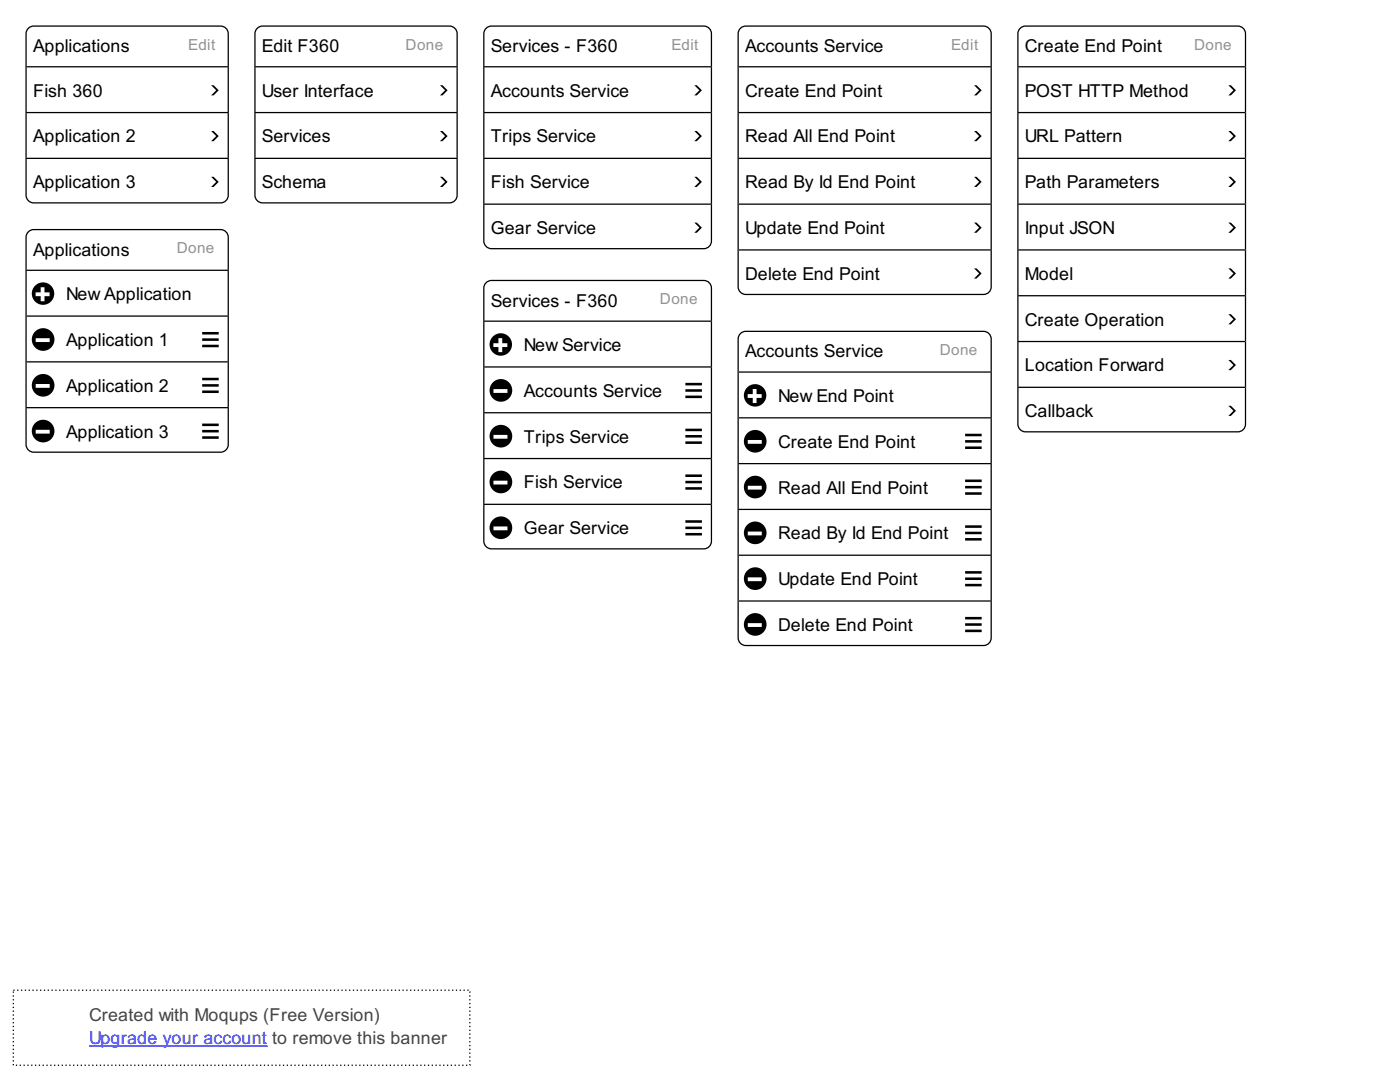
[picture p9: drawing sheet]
<svg xmlns="http://www.w3.org/2000/svg" width="612mm" height="471mm" viewBox="0 0 612 471" stroke-linecap="round" stroke-linejoin="round" font-family="sans-serif">
<path d="M12.4 12.4l1-.7 1.3-.3h81.7a3.3 3.3 0 0 1 3.3 3.3v70.6a3.3 3.3 0 0 1-3.3 3.3h-81.7a3.3 3.3 0 0 1-3.3-3.3v-70.6l.3-1.3z" fill="none" stroke="#000" stroke-width=".56"/>
<path d="M11.4 29.2h88.3z" fill="#fff"/>
<path d="M11.4 29.2h88.3" fill="none" stroke="#000" stroke-width=".56"/>
<path d="M92.2 37.2h1.1l2.3 2.2-2.3 2.3h-1.1l2.3-2.3z" fill="#000"/>
<path d="M11.4 49.2h88.3z" fill="#fff"/>
<path d="M11.4 49.2h88.3" fill="none" stroke="#000" stroke-width=".56"/>
<path d="M92.2 57.2h1.1l2.3 2.2-2.3 2.3h-1.1l2.3-2.3z" fill="#000"/>
<path d="M11.4 69.2h88.3z" fill="#fff"/>
<path d="M11.4 69.2h88.3" fill="none" stroke="#000" stroke-width=".56"/>
<path d="M92.2 77.2h1.1l2.3 2.3-2.3 2.2h-1.1l2.3-2.2z" fill="#000"/>
<path d="M12.4 101.3l1-.8 1.3-.2h81.7a3.3 3.3 0 0 1 3.3 3.3v90.6a3.3 3.3 0 0 1-3.3 3.3h-81.7a3.3 3.3 0 0 1-3.3-3.3v-90.6l.3-1.3z" fill="#fff"/>
<path d="M12.4 101.3l1-.8 1.3-.2h81.7a3.3 3.3 0 0 1 3.3 3.3v90.6a3.3 3.3 0 0 1-3.3 3.3h-81.7a3.3 3.3 0 0 1-3.3-3.3v-90.6l.3-1.3z" fill="none" stroke="#000" stroke-width=".56"/>
<path d="M11.4 118.1h88.3z" fill="#fff"/>
<path d="M11.4 118.1h88.3" fill="none" stroke="#000" stroke-width=".56"/>
<path d="M13.9 128.3a4.9 4.9 0 0 0 9.8 0 4.9 4.9 0 0 0-9.8 0zM17.8 125.5h1.6v2.2h2.3v1.7h-2.3v2.2h-1.6v-2.2h-2.2v-1.7h2.2z" fill="#000"/>
<path d="M11.4 138.1h88.3z" fill="#fff"/>
<path d="M11.4 138.1h88.3" fill="none" stroke="#000" stroke-width=".56"/>
<g fill="#000">
<path d="M13.9 148.3a5 5 0 0 0 9.9 0 5 5 0 0 0-9.9 0zM15.6 147.7h6.1v1.7h-6.1z"/>
<path d="M88.3 145h7.3v1.1h-7.3zM88.3 147.8v1.1h7.3v-1.1zM88.3 150.6v1.1h7.3v-1.1z"/>
</g>
<path d="M11.4 158.1h88.3z" fill="#fff"/>
<path d="M11.4 158.1h88.3" fill="none" stroke="#000" stroke-width=".56"/>
<g fill="#000">
<path d="M13.9 168.3a5 5 0 0 0 9.9 0 5 5 0 0 0-9.9 0zM15.6 167.7h6.1v1.7h-6.1z"/>
<path d="M88.3 165h7.3v1.1h-7.3zM88.3 167.8v1.1h7.3v-1.1zM88.3 170.6v1.1h7.3v-1.1z"/>
</g>
<path d="M11.4 178.1h88.3z" fill="#fff"/>
<path d="M11.4 178.1h88.3" fill="none" stroke="#000" stroke-width=".56"/>
<g fill="#000">
<path d="M13.9 188.3a5 5 0 0 0 9.9 0 5 5 0 0 0-9.9 0zM15.6 187.7h6.1v1.7h-6.1z"/>
<path d="M88.3 185h7.3v1.1h-7.3zM88.3 187.8v1.1h7.3v-1.1zM88.3 190.6v1.1h7.3v-1.1z"/>
</g>
<path d="M112.4 12.4l1-.7 1.3-.3h81.7a3.3 3.3 0 0 1 3.3 3.3v70.6a3.3 3.3 0 0 1-3.3 3.3h-81.7a3.3 3.3 0 0 1-3.3-3.3v-70.6l.3-1.3z" fill="#fff"/>
<path d="M112.4 12.4l1-.7 1.3-.3h81.7a3.3 3.3 0 0 1 3.3 3.3v70.6a3.3 3.3 0 0 1-3.3 3.3h-81.7a3.3 3.3 0 0 1-3.3-3.3v-70.6l.3-1.3z" fill="none" stroke="#000" stroke-width=".56"/>
<path d="M111.4 29.2h88.3z" fill="#fff"/>
<path d="M111.4 29.2h88.3" fill="none" stroke="#000" stroke-width=".56"/>
<path d="M192.3 37.2h1l2.3 2.2-2.3 2.3h-1.1l2.3-2.3z" fill="#000"/>
<path d="M111.4 49.2h88.3z" fill="#fff"/>
<path d="M111.4 49.2h88.3" fill="none" stroke="#000" stroke-width=".56"/>
<path d="M192.3 57.2h1l2.3 2.2-2.3 2.3h-1.1l2.3-2.3z" fill="#000"/>
<path d="M111.4 69.2h88.3z" fill="#fff"/>
<path d="M111.4 69.2h88.3" fill="none" stroke="#000" stroke-width=".56"/>
<path d="M192.3 77.2h1l2.3 2.3-2.3 2.2h-1.1l2.3-2.2z" fill="#000"/>
<path d="M212.4 12.4l1-.7 1.3-.3h92.8a3.3 3.3 0 0 1 3.4 3.3v90.6a3.3 3.3 0 0 1-3.4 3.3h-92.8a3.3 3.3 0 0 1-3.3-3.3v-90.6l.3-1.3z" fill="#fff"/>
<path d="M212.4 12.4l1-.7 1.3-.3h92.8a3.3 3.3 0 0 1 3.4 3.3v90.6a3.3 3.3 0 0 1-3.4 3.3h-92.8a3.3 3.3 0 0 1-3.3-3.3v-90.6l.3-1.3z" fill="none" stroke="#000" stroke-width=".56"/>
<path d="M211.4 29.2h99.5z" fill="#fff"/>
<path d="M211.4 29.2h99.5" fill="none" stroke="#000" stroke-width=".56"/>
<path d="M303.4 37.2h1.1l2.2 2.2-2.2 2.3h-1.1l2.2-2.3z" fill="#000"/>
<path d="M211.4 49.2h99.5z" fill="#fff"/>
<path d="M211.4 49.2h99.5" fill="none" stroke="#000" stroke-width=".56"/>
<path d="M303.4 57.2h1.1l2.2 2.2-2.2 2.3h-1.1l2.2-2.3z" fill="#000"/>
<path d="M211.4 69.2h99.5z" fill="#fff"/>
<path d="M211.4 69.2h99.5" fill="none" stroke="#000" stroke-width=".56"/>
<path d="M303.4 77.2h1.1l2.2 2.3-2.2 2.2h-1.1l2.2-2.2z" fill="#000"/>
<path d="M211.4 89.2h99.5z" fill="#fff"/>
<path d="M211.4 89.2h99.5" fill="none" stroke="#000" stroke-width=".56"/>
<path d="M303.4 97.2h1.1l2.2 2.3-2.2 2.2h-1.1l2.2-2.2z" fill="#000"/>
<path d="M212.4 123.5l1-.7 1.3-.3h92.8a3.3 3.3 0 0 1 3.4 3.3v110.6a3.3 3.3 0 0 1-3.4 3.3h-92.8a3.3 3.3 0 0 1-3.3-3.3v-110.6l.3-1.3z" fill="#fff"/>
<path d="M212.4 123.5l1-.7 1.3-.3h92.8a3.3 3.3 0 0 1 3.4 3.3v110.6a3.3 3.3 0 0 1-3.4 3.3h-92.8a3.3 3.3 0 0 1-3.3-3.3v-110.6l.3-1.3z" fill="none" stroke="#000" stroke-width=".56"/>
<path d="M211.4 140.3h99.5z" fill="#fff"/>
<path d="M211.4 140.3h99.5" fill="none" stroke="#000" stroke-width=".56"/>
<path d="M213.9 150.5a4.9 4.9 0 0 0 9.8 0 4.9 4.9 0 0 0-9.8 0zM217.8 147.7h1.7v2.2h2.2v1.7h-2.2v2.2h-1.7v-2.2h-2.2v-1.7h2.2z" fill="#000"/>
<path d="M211.4 160.3h99.5z" fill="#fff"/>
<path d="M211.4 160.3h99.5" fill="none" stroke="#000" stroke-width=".56"/>
<g fill="#000">
<path d="M213.9 170.5a5 5 0 0 0 9.9 0 5 5 0 0 0-9.9 0zM215.6 170h6.1v1.6h-6.1z"/>
<path d="M299.5 167.2h7.2v1.1h-7.2zM299.5 170v1.1h7.2v-1.1zM299.5 172.8v1.1h7.2v-1.1z"/>
</g>
<path d="M211.4 180.3h99.5z" fill="#fff"/>
<path d="M211.4 180.3h99.5" fill="none" stroke="#000" stroke-width=".56"/>
<g fill="#000">
<path d="M213.9 190.5a5 5 0 0 0 9.9 0 5 5 0 0 0-9.9 0zM215.6 190h6.1v1.6h-6.1z"/>
<path d="M299.5 187.2h7.2v1.1h-7.2zM299.5 190v1.1h7.2v-1.1zM299.5 192.8v1.1h7.2v-1.1z"/>
</g>
<path d="M211.4 200.3h99.5z" fill="#fff"/>
<path d="M211.4 200.3h99.5" fill="none" stroke="#000" stroke-width=".56"/>
<g fill="#000">
<path d="M213.9 210.5a5 5 0 0 0 9.9 0 5 5 0 0 0-9.9 0zM215.6 210h6.1v1.6h-6.1z"/>
<path d="M299.5 207.2h7.2v1.2h-7.2zM299.5 210v1.1h7.2v-1.1zM299.5 212.8v1.1h7.2v-1.1z"/>
</g>
<path d="M211.4 220.3h99.5z" fill="#fff"/>
<path d="M211.4 220.3h99.5" fill="none" stroke="#000" stroke-width=".56"/>
<g fill="#000">
<path d="M213.9 230.5a5 5 0 0 0 9.9 0 5 5 0 0 0-9.9 0zM215.6 230h6.1v1.6h-6.1z"/>
<path d="M299.5 227.2h7.2v1.2h-7.2zM299.5 230v1.1h7.2v-1.1zM299.5 232.8v1.1h7.2v-1.1z"/>
</g>
<path d="M323.5 12.4l1.1-.7 1.3-.3h103.9a3.3 3.3 0 0 1 3.3 3.3v110.6a3.3 3.3 0 0 1-3.3 3.3h-103.9a3.3 3.3 0 0 1-3.4-3.3v-110.6l.3-1.3z" fill="#fff"/>
<path d="M323.5 12.4l1.1-.7 1.3-.3h103.9a3.3 3.3 0 0 1 3.3 3.3v110.6a3.3 3.3 0 0 1-3.3 3.3h-103.9a3.3 3.3 0 0 1-3.4-3.3v-110.6l.3-1.3z" fill="none" stroke="#000" stroke-width=".56"/>
<path d="M322.5 29.2h110.6z" fill="#fff"/>
<path d="M322.5 29.2h110.6" fill="none" stroke="#000" stroke-width=".56"/>
<path d="M425.6 37.2h1.1l2.2 2.2-2.2 2.3h-1.1l2.2-2.3z" fill="#000"/>
<path d="M322.5 49.2h110.6z" fill="#fff"/>
<path d="M322.5 49.2h110.6" fill="none" stroke="#000" stroke-width=".56"/>
<path d="M425.6 57.2h1.1l2.2 2.2-2.2 2.3h-1.1l2.2-2.3z" fill="#000"/>
<path d="M322.5 69.2h110.6z" fill="#fff"/>
<path d="M322.5 69.2h110.6" fill="none" stroke="#000" stroke-width=".56"/>
<path d="M425.6 77.2h1.1l2.2 2.3-2.2 2.2h-1.1l2.2-2.2z" fill="#000"/>
<path d="M322.5 89.2h110.6z" fill="#fff"/>
<path d="M322.5 89.2h110.6" fill="none" stroke="#000" stroke-width=".56"/>
<path d="M425.6 97.2h1.1l2.2 2.3-2.2 2.2h-1.1l2.2-2.2z" fill="#000"/>
<path d="M322.5 109.2h110.6z" fill="#fff"/>
<path d="M322.5 109.2h110.6" fill="none" stroke="#000" stroke-width=".56"/>
<path d="M425.6 117.2h1.1l2.2 2.3-2.2 2.2h-1.1l2.2-2.2z" fill="#000"/>
<path d="M323.5 145.7l1.1-.7 1.3-.3h103.9a3.3 3.3 0 0 1 3.3 3.4v130.5a3.3 3.3 0 0 1-3.3 3.4h-103.9a3.3 3.3 0 0 1-3.4-3.4v-130.5l.3-1.3z" fill="#fff"/>
<path d="M323.5 145.7l1.1-.7 1.3-.3h103.9a3.3 3.3 0 0 1 3.3 3.4v130.5a3.3 3.3 0 0 1-3.3 3.4h-103.9a3.3 3.3 0 0 1-3.4-3.4v-130.5l.3-1.3z" fill="none" stroke="#000" stroke-width=".56"/>
<path d="M322.5 162.5h110.6z" fill="#fff"/>
<path d="M322.5 162.5h110.6" fill="none" stroke="#000" stroke-width=".56"/>
<path d="M325 172.7a4.9 4.9 0 0 0 9.8 0 4.9 4.9 0 0 0-9.8 0zM326.7 172.2h2.2v-2.3h1.7v2.3h2.2v1.6h-2.2v2.2h-1.7v-2.2h-2.2z" fill="#000"/>
<path d="M322.5 182.5h110.6z" fill="#fff"/>
<path d="M322.5 182.5h110.6" fill="none" stroke="#000" stroke-width=".56"/>
<g fill="#000">
<path d="M325 192.7a5 5 0 0 0 9.9 0 5 5 0 0 0-9.9 0zM326.7 192.2h6.1v1.7h-6.1z"/>
<path d="M421.7 189.5h7.2v1.1h-7.2zM421.7 192.2v1.1h7.2v-1.1zM421.7 195v1.1h7.2v-1.1z"/>
</g>
<path d="M322.5 202.5h110.6z" fill="#fff"/>
<path d="M322.5 202.5h110.6" fill="none" stroke="#000" stroke-width=".56"/>
<g fill="#000">
<path d="M325 212.7a5 5 0 0 0 9.9 0 5 5 0 0 0-9.9 0zM326.7 212.2h6.1v1.7h-6.1z"/>
<path d="M421.7 209.5h7.2v1.1h-7.2zM421.7 212.2v1.2h7.2v-1.2zM421.7 215v1.1h7.2v-1.1z"/>
</g>
<path d="M322.5 222.5h110.6z" fill="#fff"/>
<path d="M322.5 222.5h110.6" fill="none" stroke="#000" stroke-width=".56"/>
<g fill="#000">
<path d="M325 232.8a5 5 0 0 0 9.9 0 5 5 0 0 0-9.9 0zM326.7 232.2h6.1v1.7h-6.1z"/>
<path d="M421.7 229.5h7.2v1.1h-7.2zM421.7 232.2v1.2h7.2v-1.2zM421.7 235v1.1h7.2v-1.1z"/>
</g>
<path d="M322.5 242.5h110.6z" fill="#fff"/>
<path d="M322.5 242.5h110.6" fill="none" stroke="#000" stroke-width=".56"/>
<g fill="#000">
<path d="M325 252.8a5 5 0 0 0 9.9 0 5 5 0 0 0-9.9 0zM326.7 252.2h6.1v1.7h-6.1z"/>
<path d="M421.7 249.5h7.2v1.1h-7.2zM421.7 252.2v1.2h7.2v-1.2zM421.7 255v1.1h7.2v-1.1z"/>
</g>
<path d="M322.5 262.5h110.6z" fill="#fff"/>
<path d="M322.5 262.5h110.6" fill="none" stroke="#000" stroke-width=".56"/>
<g fill="#000">
<path d="M325 272.8a5 5 0 0 0 9.9 0 5 5 0 0 0-9.9 0zM326.7 272.2h6.1v1.7h-6.1z"/>
<path d="M421.7 269.5h7.2v1.1h-7.2zM421.7 272.2v1.2h7.2v-1.2zM421.7 275v1.1h7.2v-1.1z"/>
</g>
<path d="M445.7 12.4l1.1-.7 1.3-.3h92.8a3.3 3.3 0 0 1 3.3 3.3v170.6a3.3 3.3 0 0 1-3.3 3.3h-92.8a3.3 3.3 0 0 1-3.3-3.3v-170.6l.2-1.3z" fill="#fff"/>
<path d="M445.7 12.4l1.1-.7 1.3-.3h92.8a3.3 3.3 0 0 1 3.3 3.3v170.6a3.3 3.3 0 0 1-3.3 3.3h-92.8a3.3 3.3 0 0 1-3.3-3.3v-170.6l.2-1.3z" fill="none" stroke="#000" stroke-width=".56"/>
<path d="M444.8 29.2h99.4z" fill="#fff"/>
<path d="M444.8 29.2h99.4" fill="none" stroke="#000" stroke-width=".56"/>
<path d="M536.7 37.2h1.1l2.2 2.2-2.2 2.3h-1.1l2.3-2.3z" fill="#000"/>
<path d="M444.8 49.2h99.4z" fill="#fff"/>
<path d="M444.8 49.2h99.4" fill="none" stroke="#000" stroke-width=".56"/>
<path d="M536.7 57.2h1.1l2.2 2.2-2.2 2.3h-1.1l2.3-2.3z" fill="#000"/>
<path d="M444.8 69.2h99.4z" fill="#fff"/>
<path d="M444.8 69.2h99.4" fill="none" stroke="#000" stroke-width=".56"/>
<path d="M536.7 77.2h1.1l2.2 2.3-2.2 2.2h-1.1l2.3-2.2z" fill="#000"/>
<path d="M444.8 89.2h99.4z" fill="#fff"/>
<path d="M444.8 89.2h99.4" fill="none" stroke="#000" stroke-width=".56"/>
<path d="M536.7 97.2h1.1l2.2 2.3-2.2 2.2h-1.1l2.3-2.2z" fill="#000"/>
<path d="M444.8 109.2h99.4z" fill="#fff"/>
<path d="M444.8 109.2h99.4" fill="none" stroke="#000" stroke-width=".56"/>
<path d="M536.7 117.2h1.1l2.2 2.3-2.2 2.2h-1.1l2.3-2.2z" fill="#000"/>
<path d="M444.8 129.2h99.4z" fill="#fff"/>
<path d="M444.8 129.2h99.4" fill="none" stroke="#000" stroke-width=".56"/>
<path d="M536.7 137.2h1.1l2.2 2.3-2.2 2.2h-1.1l2.3-2.2z" fill="#000"/>
<path d="M444.8 149.2h99.4z" fill="#fff"/>
<path d="M444.8 149.2h99.4" fill="none" stroke="#000" stroke-width=".56"/>
<path d="M536.7 157.2h1.1l2.2 2.3-2.2 2.2h-1.1l2.3-2.2z" fill="#000"/>
<path d="M444.8 169.2h99.4z" fill="#fff"/>
<path d="M444.8 169.2h99.4" fill="none" stroke="#000" stroke-width=".56"/>
<path d="M536.7 177.2h1.1l2.2 2.3-2.2 2.2h-1.1l2.3-2.2z" fill="#000"/>
<path d="M5.8 432.5h199.5v32.8h-199.5z" fill="#fff"/>
<path d="M5.8 432.5h199.5v32.8h-199.5z" fill="none" stroke="#000" stroke-width=".56" stroke-dasharray=".6 1.1" stroke-linecap="butt"/>
<path d="M38.9 457h77.8" fill="none" stroke="#00e" stroke-width=".56"/>
<g font-size="7.8">
<text x="14.4" y="22.8">Applications</text>
<text x="114.5" y="22.8">Edit F360</text>
<text x="214.5" y="22.8">Services - F360</text>
<text x="325.6" y="22.8">Accounts Service</text>
<text x="447.8" y="22.8">Create End Point</text>
<text x="14.4" y="42.2">Fish 360</text>
<text x="114.5" y="42.2">User Interface</text>
<text x="214.5" y="42.2">Accounts Service</text>
<text x="325.6" y="42.2">Create End Point</text>
<text x="447.8" y="42.2">POST HTTP Method</text>
<text x="14.4" y="62.2">Application 2</text>
<text x="114.5" y="62.2">Services</text>
<text x="214.5" y="62.2">Trips Service</text>
<text x="325.6" y="62.2">Read All End Point</text>
<text x="447.8" y="62.2">URL Pattern</text>
<text x="14.4" y="82.2">Application 3</text>
<text x="114.5" y="82.2">Schema</text>
<text x="214.5" y="82.2">Fish Service</text>
<text x="325.6" y="82.2">Read By Id End Point</text>
<text x="447.8" y="82.2">Path Parameters</text>
<text x="214.5" y="102.2">Gear Service</text>
<text x="325.6" y="102.2">Update End Point</text>
<text x="447.8" y="102.2">Input JSON</text>
<text x="14.4" y="111.7">Applications</text>
<text x="325.6" y="122.2">Delete End Point</text>
<text x="447.8" y="122.2">Model</text>
<text x="28.9" y="131.1">New Application</text>
<text x="214.5" y="133.9">Services - F360</text>
<text x="447.8" y="142.2">Create Operation</text>
<text x="28.9" y="151.1">Application 1</text>
<text x="228.9" y="153.3">New Service</text>
<text x="325.6" y="156.1">Accounts Service</text>
<text x="447.8" y="162.2">Location Forward</text>
<text x="28.9" y="171.1">Application 2</text>
<text x="228.9" y="173.3">Accounts Service</text>
<text x="340" y="175.6">New End Point</text>
<text x="447.8" y="182.2">Callback</text>
<text x="28.9" y="191.1">Application 3</text>
<text x="228.9" y="193.3">Trips Service</text>
<text x="340" y="195.6">Create End Point</text>
<text x="228.9" y="213.4">Fish Service</text>
<text x="340" y="215.6">Read All End Point</text>
<text x="228.9" y="233.4">Gear Service</text>
<text x="340" y="235.6">Read By Id End Point</text>
<text x="340" y="255.6">Update End Point</text>
<text x="340" y="275.6">Delete End Point</text>
</g>
<text font-size="7.8" fill="#444" x="38.9" y="446.1">Created with Moqups (Free Version)</text>
<text font-size="7.8" fill="#00e" x="38.9" y="456.1">Upgrade your account to remove this banner</text>
<g font-size="6.7" fill="#929292">
<text x="82.2" y="21.7">Edit</text>
<text x="177.2" y="21.7">Done</text>
<text x="293.4" y="21.7">Edit</text>
<text x="415.6" y="21.7">Edit</text>
<text x="521.7" y="21.7">Done</text>
<text x="77.2" y="110.6">Done</text>
<text x="288.4" y="132.8">Done</text>
<text x="410.6" y="155">Done</text>
</g>
</svg>
